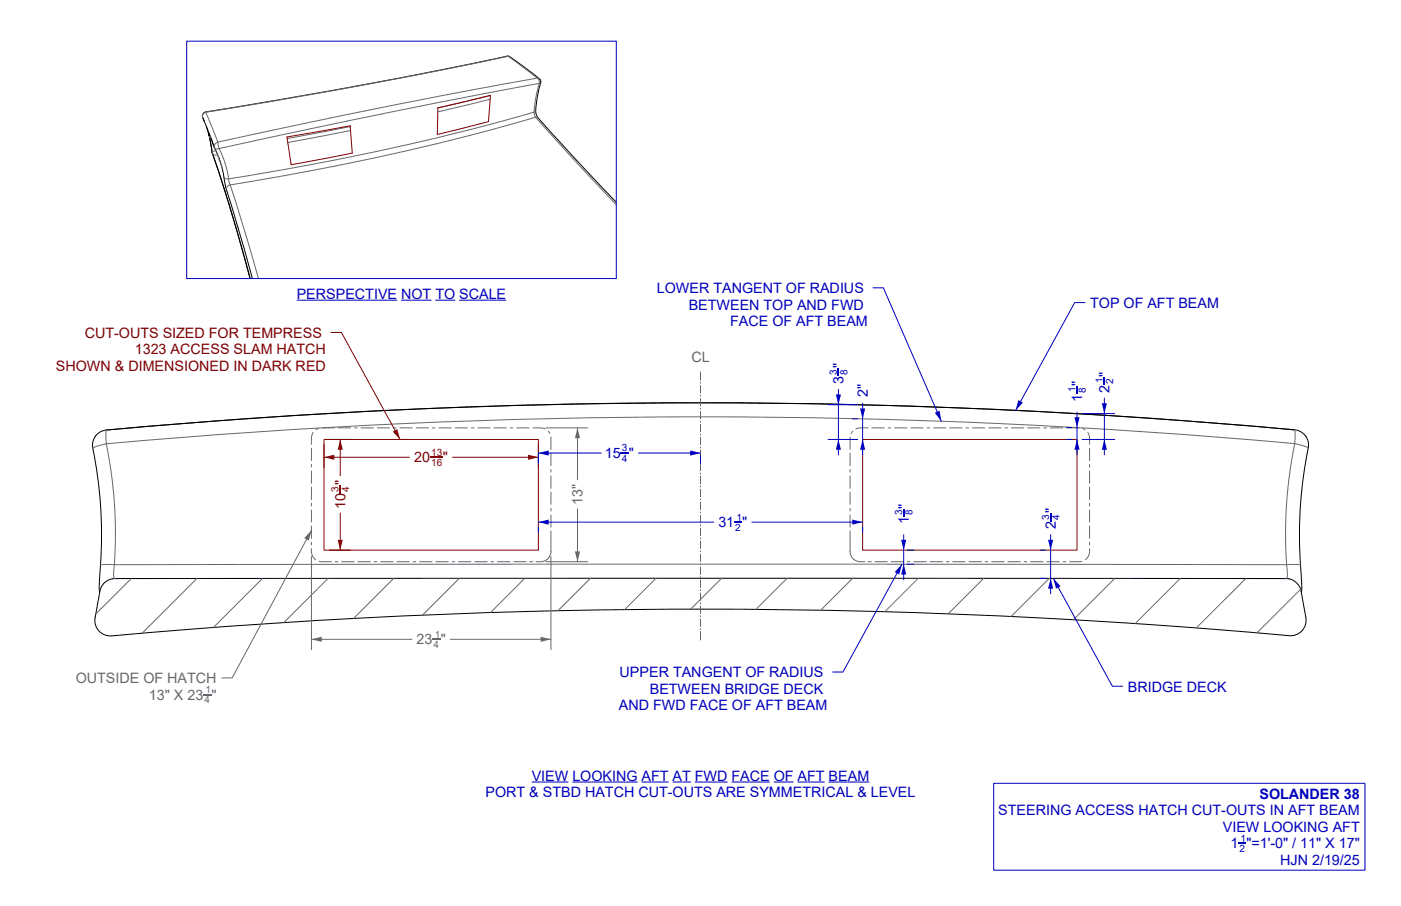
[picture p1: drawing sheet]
<svg xmlns="http://www.w3.org/2000/svg" width="432mm" height="279mm" viewBox="0 0 432 279" stroke-linecap="round" stroke-linejoin="round" font-family="sans-serif">
<!-- layer: Make2D -->
<g fill="none" stroke="#696969" stroke-width=".31">
<path d="M156.3 17.3l.3 .1M156.6 17.4l.5 .1M156.6 17.4l-20.5 4.2-22.6 4.3-50.1 8.7M156.6 17.4l9 6.7M63.4 34.6l-.9 .7v1M63.4 34.6l3.7 9.2M63.5 34.5l-.1 .1M107.9 39l-19.4 3.7M151.1 30.6l-16.2 3.9M151.2 29.5l-16.2 3.8M164.6 34.6l-22.1 6-23.1 5.4-23.4 4.7-25.5 4.5M164.6 34.6l.5 1.5"/>
<path d="M165.1 36.1l-22.1 6.1-23.2 5.5-23.4 4.9-25.5 4.4M165.1 36.1l11.6 12.9 13.3 14.2M165.1 36.1l.7 .3M165.1 34.1l-.5 .5M165.6 24.1l.5 .7 .1 .9M165.6 24.1l-45.9 8.7-52.6 11M165.6 24.1l.6 .2M166.2 25.7l-46 8.9-52.7 11.2M166.2 25.7l-1.1 4.5-.5 4.4M166.6 25.5l-.4 .2M64.6 42.5h.1M64.8 42l-.2 .5 .3-.2"/>
<path d="M65.5 47.4l.6 .4 .9-.1M66.2 45.7l.4 .2 .9-.1M66.6 46.5l-1.2 .3v.5M67 47.7l1.4 3.9M67 47.6v.1M67.1 47.7h-.1M67.1 43.8l.4 2M67.1 43.8l-.3 .2a1.33 1.33 0 0 0-.7 1.5M67.5 45.8a30.2 30.2 0 0 1 3 9.4M69 54.7l.7 .4 .8 .1M70.5 55.2l.4 1.8M70.9 57l-.8 .5-.4 .8"/>
<path d="M70.9 57l4.2 13.3 4.5 15.6M108 40.2l-19.3 3.8M215.9 114.7v2.6M215.9 117.8v.5M215.9 118.8v2.5M32.8 136.9a137.8 137.8 0 0 1 2.5 37.2M32.8 136.9l-2.9 .7-1.3 .6M32.9 132.6l-.3 1.1 .2 3.2M96 138.1v4M96.6 133.3a6.3 6.3 0 0 0-.6 3.8M98.2 132.1l-.9 .5M99.2 132h4"/>
<path d="M104.2 132h4M109.2 132h1M111.2 132h4M116.2 132h4M121.2 132h1M123.2 132h4M128.2 132h4M133.2 132h1M135.2 132h4M140.2 132h4M145.2 132h1M147.2 132h4"/>
<path d="M152.2 132h4M157.2 132h1M159.2 132h4M164.2 132h2.8l1.1 .3M168.9 132.9l.6 .8M169.8 134.7v4M169.8 139.7v4M215.9 121.8v.5M215.9 122.8v2.5M215.9 125.8v.5M215.9 126.8v2.5M215.9 129.8v.5"/>
<path d="M215.9 130.8v2.5M215.9 133.8v.5M215.9 134.8v2.5M215.9 137.8v.5M215.9 138.8v2.5M262 139.7v4M262 134.7v4M262.9 132.9l-.6 .8M267.6 132h-2.8l-1.1 .3M268.6 132h4M273.6 132h1M275.6 132h4"/>
<path d="M280.6 132h4M285.6 132h1M287.6 132h4M292.6 132h4M297.6 132h1M299.6 132h4M304.6 132h4M309.6 132h1M311.6 132h4M316.6 132h4M321.6 132h1M323.6 132h4"/>
<path d="M328.6 132h4M333.6 132.1l.9 .5M335.2 133.3a6.3 6.3 0 0 1 .6 3.8M335.8 138.1v4M399 132.5h.1M399 132.5l.2 1.4-.2 2.9M399 136.8l-30.3-2.5-30.5-2.1-30.5-1.6-26.8-1a2029.2 2029.2 0 0 0-248.1 7.3M399 136.8a137.8 137.8 0 0 0-2.5 37.3M399 136.8l2.9 .7 1.3 .7M96 143.1v1M96 145.1v4M96 150.1v4"/>
<path d="M96 155.1v1M96 157.1v4M169.8 144.7v1M169.8 146.7v4M169.8 151.7v4M169.8 156.7v1M169.8 158.7v4M215.9 141.8v.5M215.9 142.8v2.5M215.9 145.8v.5M215.9 146.8v2.5M215.9 149.8v.5"/>
<path d="M215.9 150.8v2.5M215.9 153.8v.5M215.9 154.8v2.5M215.9 157.8v.5M215.9 158.8v2.5M262 144.7v1M262 146.7v4M262 151.7v4M262 156.7v1M262 158.7v4M335.8 143.1v1M335.8 145.1v4"/>
<path d="M335.8 150.1v4M335.8 155.1v1M335.8 157.1v4M35.3 174.1l-.3 2.5a1.77 1.77 0 0 0 .4 1.8M35.3 174.1l-4.3 .2M40.5 178.4l-11 11M60.7 178.4l-16.9 16.9M80.9 178.4l-15.1 15.1M96 169.1a3.7 3.7 0 0 0 1.4 3.6M96 162.1v4M96 167.1v1M98.3 173.1l3.9 .1"/>
<path d="M101.1 178.4l-13.6 13.6M103.2 173.2h1M105.2 173.2h4M110.2 173.2h4M115.2 173.2h1M117.2 173.2h4M121.3 178.4l-12.3 12.3M122.2 173.2h4M127.2 173.2h1M129.2 173.2h4M134.2 173.2h4M139.2 173.2h1"/>
<path d="M141.2 173.2h4M141.6 178.3l-11.4 11.4M146.2 173.2h4M151.2 173.2h1M153.2 173.2h4M158.2 173.2h4M161.8 178.3l-10.6 10.6M163.2 173.2h1M169.8 163.7v6.4a3.6 3.6 0 0 1-4.6 3.1M182 178.3l-10 10M202.2 178.3l-9.7 9.7M215.9 161.8v.5"/>
<path d="M215.9 162.8v2.5M215.9 165.8v.5M215.9 166.8v2.5M215.9 169.8v.5M215.9 170.8v2.5M215.9 173.8v.5M215.9 174.8v2.5M215.9 177.8v.5M215.9 178.8v2.5M222.4 178.3l-9.5 9.6M242.6 178.3l-9.6 9.6M262 163.7v6.4a3.6 3.6 0 0 0 4.6 3.1"/>
<path d="M262.8 178.3l-9.9 9.9M267.6 173.2h1M269.6 173.2h4M274.6 173.2h4M279.6 173.2h1M281.6 173.2h4M283 178.3l-10.3 10.3M286.6 173.2h4M291.6 173.2h1M293.6 173.2h4M298.6 173.2h4M303.2 178.4l-10.9 10.9"/>
<path d="M303.6 173.2h1M305.6 173.2h4M310.6 173.2h4M315.6 173.2h1M317.6 173.2h4M322.6 173.2h4M323.4 178.4l-11.8 11.7M327.6 173.2h1M333.5 173.1l-3.9 .1M335.8 169.1a3.7 3.7 0 0 1-1.4 3.6M335.8 162.1v4M335.8 167.1v1"/>
<path d="M343.6 178.4l-12.8 12.7M363.8 178.4l-13.9 13.9M384 178.4l-15.3 15.3M396.5 174.1l-179-.1-182.2 .1M396.5 174.1l.3 2.5a1.77 1.77 0 0 1-.4 1.8M396.5 174.1l4.3 .2M215.9 181.8v.5M215.9 182.8v2.5M215.9 185.8v.5M215.9 186.8v2.5M215.9 189.8v.5M215.9 190.8v2.5"/>
<path d="M215.9 193.8v.5M215.9 194.8v2.6M400.9 181.7l-13.5 13.5"/>
</g>
<g fill="none" stroke="#000" stroke-width=".31">
<path d="M62.5 36.3a1.29 1.29 0 0 1 1-1.8l48.4-8.3 22.4-4.3 21-4.4a1.93 1.93 0 0 1 1.8 0l9.3 6.9a2.1 2.1 0 0 1-.1 2.4 21.8 21.8 0 0 0-1 8.6l.5 1 6.5 7.1 17.7 18.9M62.5 36.3l3.6 9.4a39 39 0 0 1 3.6 12.4l4.1 13.6 4 14.2M62.5 36.3l.4 1M63.6 39.1l.8 2.5M64.4 41.6v.2M64.4 41.8l.1 .1M64.5 41.2l1.6 4.3M64.5 41.9l.1 .6M64.5 41.2l-.2 .4M64.5 41.4l-.1 .4M64.6 42.5l.5 2.5a14.2 14.2 0 0 0 1.4 5.3l5.1 16.2 5.5 19.4M64.6 42.5h.1"/>
<path d="M64.6 42.5l.4 1.9a37.3 37.3 0 0 0 2.5 8.9l4.8 15.5 4.8 17.1M399 132.6h.1M398.9 132.6l-3.8-.4a2007.1 2007.1 0 0 0-362.2 .4M30.8 182.5l-1.5 7.9a4.8 4.8 0 0 0 5.2 5.7l44.9-3.6 45.6-2.6 45.6-1.5 45.3-.5 45.7 .5 45.1 1.5 45 2.5 44 3.5a5.1 5.1 0 0 0 6.8-3.6v-1.9l-1.5-7.9M30.8 182.5l-.2-1.3 .2-4.2a141.1 141.1 0 0 0-2.3-39.9 4.7 4.7 0 0 1 4.3-4.5l37.5-3.1a1975.6 1975.6 0 0 1 329.8 3.3 4.7 4.7 0 0 1 3.1 5.4 145.3 145.3 0 0 0-2 42.5l-.2 1.8M30.8 182.5a4.7 4.7 0 0 1 4.7-4.1h360.8a4.7 4.7 0 0 1 4.7 4.1"/>
</g>
<path d="M62.7 214.2h2.5" fill="none" stroke="#696969" stroke-width=".33"/>
<path d="M96 163.5l-.8 3.2-1.4-.7z" fill="#696969"/>
<path d="M96 163.5l-24.5 45.6h-3.1" fill="none" stroke="#696969" stroke-width=".31"/>
<g fill="#696969">
<path d="M177.2 170.1h1.6l-.8 3.1z"/>
<path d="M178 132l.8 3.1h-1.6z"/>
</g>
<path d="M168.2 132h13M178 132v16M178 156.9v16.3M168.2 173.2h13" fill="none" stroke="#696969" stroke-width=".31"/>
<path d="M133.3 197.2h2.5" fill="none" stroke="#696969" stroke-width=".33"/>
<g fill="#696969">
<path d="M96 197.2l3.2-.8v1.6z"/>
<path d="M166.6 196.4l3.2 .8-3.2 .8z"/>
</g>
<path d="M96 171.6v28.7M169.8 171.6v28.7M96 197.2h30.9M138.8 197.2h31" fill="none" stroke="#696969" stroke-width=".31"/>
<path d="M135 33.2l16.2-3.8-.7 8.1-15.7 4zM88.4 42.2l19.5-3.4 .7 8.4-18.9 3.6zM99.9 135.5h66v34.2h-66zM265.9 135.5h66v34.2h-66z" fill="none" stroke="#7f0000" stroke-width=".31"/>
<path d="M57.5 12.7h132.5v73.2h-132.5z" fill="none" stroke="#0000bf" stroke-width=".31"/>
<path d="M278.5 156.8v2.5" fill="none" stroke="#0000bf" stroke-width=".33"/>
<g fill="#0000bf">
<path d="M278.5 174l.8 3.2h-1.6z"/>
<path d="M277.7 166.5h1.6l-.8 3.2z"/>
</g>
<path d="M278.5 164.9v13.9M279.6 174h2.1M279.6 169.7h2.1" fill="none" stroke="#0000bf" stroke-width=".31"/>
<g fill="#0000bf">
<path d="M265.9 135.5l.8 3.2h-1.6z"/>
<path d="M265.1 126h1.6l-.8 3.2z"/>
</g>
<path d="M262.7 135.5h1.6M262.7 129.2h1.6M265.9 124.4v15.9" fill="none" stroke="#0000bf" stroke-width=".31"/>
<path d="M258.4 113.5v2.4" fill="none" stroke="#0000bf" stroke-width=".33"/>
<g fill="#0000bf">
<path d="M258.4 135.5l.8 3.2h-1.6z"/>
<path d="M257.6 121.6h1.6l-.8 3.2z"/>
</g>
<path d="M255.2 135.5h9.1M255.2 124.8h9.1M258.4 120.1v20.2" fill="none" stroke="#0000bf" stroke-width=".31"/>
<path d="M331.9 119v2.5" fill="none" stroke="#0000bf" stroke-width=".33"/>
<g fill="#0000bf">
<path d="M331.9 135.5l.8 3.2h-1.5z"/>
<path d="M331.2 128.7h1.5l-.8 3.2z"/>
</g>
<path d="M328.8 135.5h1.6M328.8 131.9h1.6M331.9 127.1v13.2" fill="none" stroke="#0000bf" stroke-width=".31"/>
<path d="M323.8 158.3v2.5" fill="none" stroke="#0000bf" stroke-width=".33"/>
<g fill="#0000bf">
<path d="M323.8 178.4l.8 3.1h-1.6z"/>
<path d="M323 166.5h1.6l-.8 3.2z"/>
</g>
<path d="M320.6 178.4h1.6M320.6 169.7h1.6M323.8 164.9v18.2" fill="none" stroke="#0000bf" stroke-width=".31"/>
<path d="M340.4 116.4v2.4" fill="none" stroke="#0000bf" stroke-width=".33"/>
<g fill="#0000bf">
<path d="M340.4 135.5l.8 3.2h-1.6z"/>
<path d="M339.6 124.4h1.6l-.8 3.1z"/>
</g>
<path d="M333.5 135.5h10.1M333.5 127.5h10.1M340.4 122.8v17.5" fill="none" stroke="#0000bf" stroke-width=".31"/>
<path d="M324.7 178.4l2.2 2.4-1.4 .7z" fill="#0000bf"/>
<path d="M324.7 178.4l18.1 33.2h3.2" fill="none" stroke="#0000bf" stroke-width=".31"/>
<path d="M121.1 133.1l1.4-.7 .8 3.1z" fill="#7f0000"/>
<path d="M102 102.5h3.2l18.1 33" fill="none" stroke="#7f0000" stroke-width=".31"/>
<g fill="none" stroke="#0000bf" stroke-width=".31">
<path d="M91.5 92.6h30.9M123.6 92.6h9.4M134.2 92.6h6.1M141.5 92.6h14.5M163.9 241.2h11.3M176.4 241.2h20.1M197.8 241.2h8.3M207.3 241.2h5.7M214.2 241.2h10M225.5 241.2h11.8M238.5 241.2h6.1M245.8 241.2h8.4"/>
<path d="M255.4 241.2h12.5"/>
</g>
<path d="M104.9 149.7v2.5" fill="none" stroke="#7f0000" stroke-width=".33"/>
<g fill="#7f0000">
<path d="M104.9 135.5l.8 3.2h-1.6z"/>
<path d="M104.1 166.5h1.6l-.8 3.2z"/>
</g>
<path d="M101.4 135.5h6.6M104.9 135.5v11.2M104.9 158.2v11.5M101.4 169.7h6.6" fill="none" stroke="#7f0000" stroke-width=".31"/>
<path d="M132.6 141h3.9" fill="none" stroke="#7f0000" stroke-width=".33"/>
<g fill="#7f0000">
<path d="M99.9 141l3.1-.8v1.6z"/>
<path d="M162.8 140.2l3.1 .8-3.1 .8z"/>
</g>
<path d="M99.9 137.1v7.1M165.9 137.1v7.1M99.9 141h26.3M139.5 141h26.4" fill="none" stroke="#7f0000" stroke-width=".31"/>
<path d="M313.9 123.4l1.4 .8-2.3 2.4z" fill="#0000bf"/>
<path d="M334.4 93.3h-3.2l-18.2 33.3" fill="none" stroke="#0000bf" stroke-width=".31"/>
<path d="M288.1 127.3l1.5-.6 .5 3.2z" fill="#0000bf"/>
<path d="M269.1 88.8h3.2l17.8 41.1" fill="none" stroke="#0000bf" stroke-width=".31"/>
<path d="M278 174l-.8 3.2-1.4-.8z" fill="#0000bf"/>
<path d="M278 174l-18.2 33.3h-3.2" fill="none" stroke="#0000bf" stroke-width=".31"/>
<path d="M226.3 161h2.5" fill="none" stroke="#0000bf" stroke-width=".33"/>
<g fill="#0000bf">
<path d="M165.9 161l3.2-.8v1.6z"/>
<path d="M262.7 160.2l3.2 .8-3.2 .8z"/>
</g>
<path d="M165.9 162.5v1.7M165.9 161h54.1M231.7 161h34.2M265.9 162.5v1.7" fill="none" stroke="#0000bf" stroke-width=".31"/>
<path d="M191.3 139.7h2.5" fill="none" stroke="#0000bf" stroke-width=".33"/>
<g fill="#0000bf">
<path d="M165.9 139.7l3.2-.8v1.6z"/>
<path d="M212.7 138.9l3.2 .8-3.2 .8z"/>
</g>
<path d="M165.9 139.8v3.1M165.9 139.7h19.4M196.8 139.7h19.1M215.9 140.4v2.5M306.3 241.6h114.4v26.8h-114.4z" fill="none" stroke="#0000bf" stroke-width=".31"/>
<path d="M381.7 260h2.4" fill="none" stroke="#0000bf" stroke-width=".33"/>
<g font-size="4.4" fill="#0000bf">
<text x="91.5" y="92.3">PERSPECTIVE NOT TO SCALE</text>
<text x="202.5" y="90.4">LOWER TANGENT OF RADIUS</text>
<text x="212.3" y="95.5">BETWEEN TOP AND FWD</text>
<text x="336" y="95">TOP OF AFT BEAM</text>
<text x="225" y="100.6">FACE OF AFT BEAM</text>
<text x="260" y="118.4" transform="rotate(-90 260 118.4)">3 &quot;</text>
<text x="267.5" y="122.4" transform="rotate(-90 267.5 122.4)">2&quot;</text>
<text x="333.5" y="123.9" transform="rotate(-90 333.5 123.9)">1 &quot;</text>
<text x="342" y="121.3" transform="rotate(-90 342 121.3)">2 &quot;</text>
<text x="186.4" y="141.3">15 &quot;</text>
<text x="280.1" y="161.7" transform="rotate(-90 280.1 161.7)">1 &quot;</text>
<text x="221.4" y="162.6">31 &quot;</text>
<text x="325.4" y="163.3" transform="rotate(-90 325.4 163.3)">2 &quot;</text>
<text x="191" y="208.9">UPPER TANGENT OF RADIUS</text>
<text x="200.3" y="214">BETWEEN BRIDGE DECK</text>
<text x="347.6" y="213.3">BRIDGE DECK</text>
<text x="190.7" y="219.1">AND FWD FACE OF AFT BEAM</text>
<text x="149.6" y="245.9">PORT &amp; STBD HATCH CUT-OUTS ARE SYMMETRICAL &amp; LEVEL</text>
<text x="163.9" y="240.8">VIEW LOOKING AFT AT FWD FACE OF AFT BEAM</text>
<text x="307.7" y="251.5">STEERING ACCESS HATCH CUT-OUTS IN AFT BEAM</text>
<text x="388.2" y="246.4">SOLANDER 38</text>
<text x="376.9" y="256.5">VIEW LOOKING AFT</text>
<text x="379.2" y="261.6">1 &quot;=1'-0&quot; / 11&quot; X 17&quot;</text>
<text x="394.6" y="266.7">HJN 2/19/25</text>
</g>
<g font-size="4.4" fill="#7f0000">
<text x="26.1" y="104.2">CUT-OUTS SIZED FOR TEMPRESS</text>
<text x="41.6" y="109.2">1323 ACCESS SLAM HATCH</text>
<text x="17.2" y="114.3">SHOWN &amp; DIMENSIONED IN DARK RED</text>
<text x="127.7" y="142.6">20</text>
<text x="136.5" y="142.6">&quot;</text>
<text x="106.4" y="157.1" transform="rotate(-90 106.4 157.1)">10 &quot;</text>
</g>
<g font-size="4.4" fill="#696969">
<text x="213.1" y="111.5">CL</text>
<text x="179.6" y="155.8" transform="rotate(-90 179.6 155.8)">13&quot;</text>
<text x="128.4" y="198.7">23 &quot;</text>
<text x="23.3" y="210.7">OUTSIDE OF HATCH</text>
<text x="45.9" y="215.8">13&quot; X 23 &quot;</text>
</g>
<g font-size="3.1" fill="#0000bf">
<text x="257.9" y="115.6" transform="rotate(-90 257.9 115.6)">3</text>
<text x="261.2" y="115.6" transform="rotate(-90 261.2 115.6)">8</text>
<text x="339.9" y="118.2" transform="rotate(-90 339.9 118.2)">1</text>
<text x="343.1" y="118.5" transform="rotate(-90 343.1 118.5)">2</text>
<text x="331.5" y="120.8" transform="rotate(-90 331.5 120.8)">1</text>
<text x="334.7" y="121.2" transform="rotate(-90 334.7 121.2)">8</text>
<text x="191.7" y="142.4">4</text>
<text x="191.7" y="139.2">3</text>
<text x="226.9" y="160.5">1</text>
<text x="278" y="159" transform="rotate(-90 278 159)">3</text>
<text x="281.3" y="159" transform="rotate(-90 281.3 159)">8</text>
<text x="323.3" y="160.5" transform="rotate(-90 323.3 160.5)">3</text>
<text x="326.5" y="160.5" transform="rotate(-90 326.5 160.5)">4</text>
<text x="226.6" y="163.7">2</text>
<text x="382" y="262.7">2</text>
<text x="382.3" y="259.5">1</text>
</g>
<g font-size="3.1" fill="#7f0000">
<text x="132.9" y="140.5">13</text>
<text x="132.9" y="143.8">16</text>
<text x="104.4" y="151.8" transform="rotate(-90 104.4 151.8)">3</text>
<text x="107.6" y="151.9" transform="rotate(-90 107.6 151.9)">4</text>
</g>
<g font-size="3.1" fill="#696969">
<text x="134" y="196.7">1</text>
<text x="133.6" y="199.9">4</text>
<text x="63.4" y="213.7">1</text>
<text x="63" y="216.9">4</text>
</g>
</svg>
